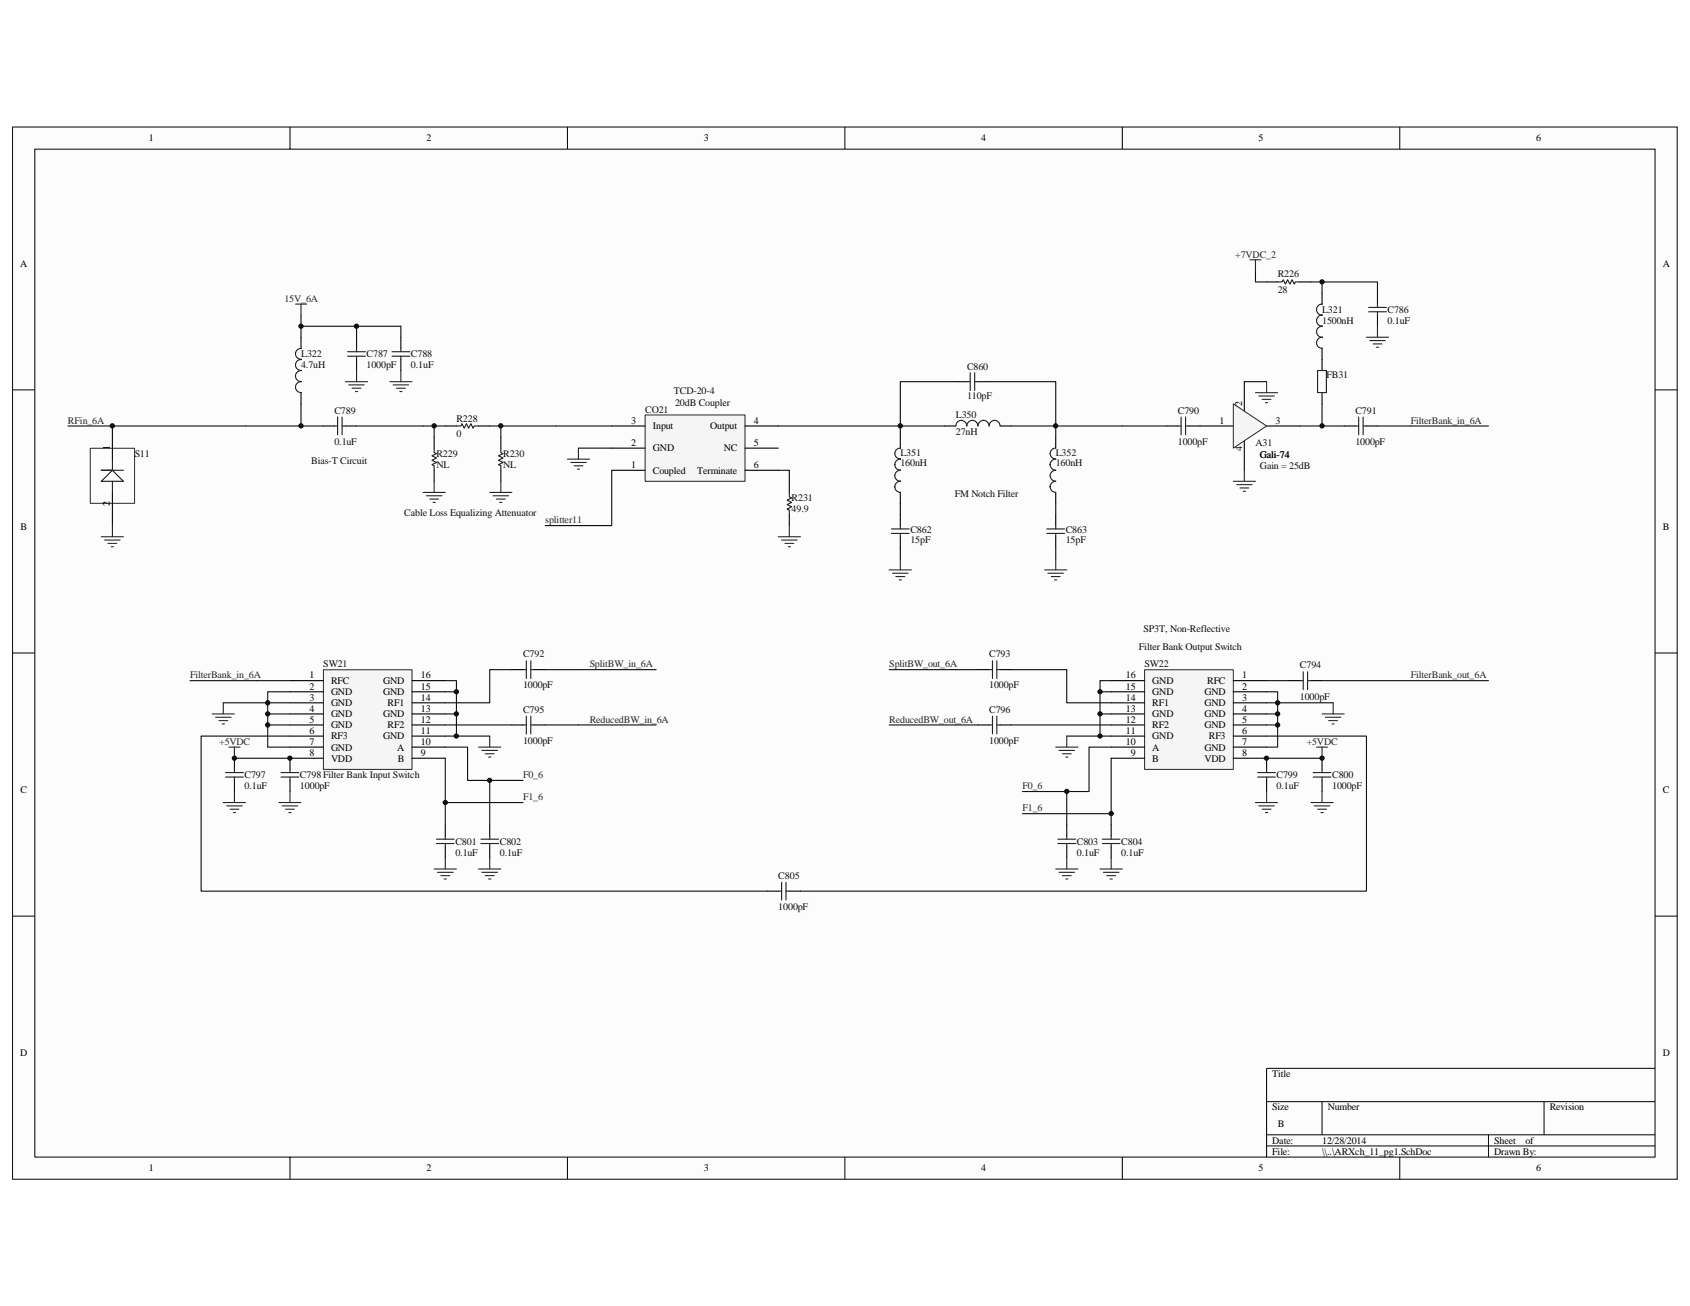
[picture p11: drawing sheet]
<svg xmlns="http://www.w3.org/2000/svg" width="279mm" height="216mm" viewBox="0 0 279 216" stroke-linecap="round" stroke-linejoin="round" font-family="sans-serif">
<path d="M2.1 21h275.2v173.9h-275.2z" fill="#fcfcfc"/>
<path d="M2.1 21h275.2v173.9h-275.2z" fill="none" stroke="#000" stroke-width=".17"/>
<path d="M5.8 24.7h267.8v166.6h-267.8z" fill="#fcfcfc"/>
<g fill="none" stroke="#000" stroke-width=".17">
<path d="M5.8 24.7h267.8v166.6h-267.8zM47.9 21v3.6M93.8 21v3.6M139.7 21v3.6M185.5 21v3.6M231.4 21v3.6M2.1 64.5h3.6M273.6 64.5h3.7M2.1 107.9h3.6M273.6 107.9h3.7M2.1 151.4h3.6M273.6 151.4h3.7"/>
<path d="M273.6 176.6h-64.2v14.7M47.9 191.3v3.6M93.8 191.3v3.6M139.7 191.3v3.6M185.5 191.3v3.6M209.4 182.1h64.2M209.4 187.6h64.2M209.4 189.4h64.2M218.6 182.1v5.5M231.4 191.3v3.6M246.1 187.6v3.7M255.3 182.1v5.5"/>
</g>
<g fill="none" stroke="#0e0e0e" stroke-width=".18">
<path d="M49.8 52.1v3.7M49.8 53.9h16.5v1.9M58.9 53.9v1.9M207.6 44.8v1.8h1.8M216.7 46.6h11v1.8M218.6 46.6v1.8M49.8 70.4h3.6M49.8 66.8v3.6h-38.6M58.9 70.4h14.7M71.8 70.4v1.8M81 70.4h1.8v1.8M82.8 70.4h18.3"/>
<path d="M95.6 74.1h5.5M128.7 77.7h1.8v1.9M214.9 70.4h7.3M218.6 66.8v3.6M227.7 70.4h18.4"/>
</g>
<g fill="none" stroke="#000" stroke-width=".18">
<path d="M49.8 55.8v1.8M58.9 55.8v1.8M58.9 59.4v1.9M66.3 55.8v1.8M66.3 59.4v1.9M209.4 46.6h1.8M214.9 46.6h1.8M218.6 48.4v1.9M218.6 57.6v3.7M227.7 48.4v1.9M227.7 52.1v1.8M49.8 64.9v1.9"/>
<path d="M53.4 70.4h1.9M57.1 70.4h1.8M71.8 72.2v1.9M71.8 77.7v1.9M73.6 70.4h1.9M79.1 70.4h1.9M82.8 72.2v1.9M82.8 77.7v1.9M130.5 79.6v1.8M192.9 70.4h1.8M196.6 70.4h1.8M218.6 64.9v1.9"/>
<path d="M222.2 70.4h1.9M225.9 70.4h1.8M130.5 85.1v1.8"/>
</g>
<g fill="none" stroke="#1c1c1c" stroke-width=".18">
<path d="M49.8 59.4a.9 .9 0 0 0-.9 .9 .9 .9 0 0 0 .9 .9v.1a.9 .9 0 0 0-.9 .9 .9 .9 0 0 0 .9 .9M49.8 57.6a.9 .9 0 0 0-.9 .9 .9 .9 0 0 0 .9 .9M57.5 58.9h2.9M57.5 58.1h2.9M58.9 57.6v.5M58.9 58.9v.5M64.8 58.9h3M64.8 58.1h3M66.3 57.6v.5M66.3 58.9v.5M211.2 46.6h.8l.2-.4 .3 .8 .4-.8 .4 .8 .3-.8 .4 .8 .2-.4h.7M218.6 53.9a.9 .9 0 0 0-.9 1v-.1a.9 .9 0 0 0 .9 1 .91 .91 0 0 0-.9 .9 .91 .91 0 0 0 .9 .9"/>
<path d="M218.6 50.3a.9 .9 0 0 0-.9 .9 .9 .9 0 0 0 .9 .9 .91 .91 0 0 0-.9 .9 .91 .91 0 0 0 .9 .9M226.3 50.8h2.9M226.3 51.5h2.9M227.7 50.3v.5M227.7 51.5v.6M49.8 63.1a.9 .9 0 0 0-.9 .9 .9 .9 0 0 0 .9 .9M55.3 70.4h.5M55.8 68.9v3M56.6 70.4h.5M56.6 68.9v3M71.8 74.1v.7l.4 .2-.8 .4 .8 .3-.8 .4 .8 .4-.8 .3 .4 .2v.7M75.5 70.4h.7l.2-.4 .4 .8 .3-.8 .4 .8 .4-.8 .3 .8 .2-.4h.7"/>
<path d="M82.8 74.1v.7l.4 .2-.8 .4 .8 .3-.8 .4 .8 .4-.8 .3 .4 .2v.7M194.7 70.4h.6M195.3 68.9v3M196 70.4h.6M196 68.9v3M217.8 61.3h1.5v3.6h-1.5zM224.1 70.4h.5M224.6 68.9v3M225.4 70.4h.5M225.4 68.9v3M130.5 81.4v.7l.4 .2-.8 .4 .8 .4-.8 .3 .8 .4-.8 .3 .4 .2v.8"/>
</g>
<g fill="none" stroke="#262626" stroke-width=".18">
<path d="M206.7 42.9h1.8M207.6 42.9v1.9M225.9 55.8h3.7M226.5 56.3h2.5M227 56.9h1.5M227.6 57.4h.3M227.7 53.9v1.9M57.1 63.1h3.7M57.7 63.6h2.5M58.2 64.2h1.5M58.8 64.7h.3M58.9 61.3v1.8"/>
<path d="M64.5 63.1h3.6M65 63.6h2.6M65.6 64.2h1.4M66.1 64.7h.4M66.3 61.3v1.8M71.8 79.6v1.8M82.8 79.6v1.8M93.8 75.9h3.7M94.4 76.5h2.5M94.9 77h1.5M95.5 77.6h.3M95.6 74.1v1.8"/>
<path d="M70 81.4h3.6M70.5 82h2.6M71.1 82.5h1.4M71.6 83.1h.4M81 81.4h3.6M81.5 82h2.6M82.1 82.5h1.4M82.6 83.1h.4M128.7 88.7h3.6M129.2 89.3h2.6M129.8 89.8h1.4M130.3 90.4h.4"/>
<path d="M130.5 86.9v1.8"/>
</g>
<path d="M53.5 110.7h14.6v16.5h-14.6z" fill="#f5f5f5"/>
<path d="M53.5 110.7h14.6v16.5h-14.6z" fill="none" stroke="#262626" stroke-width=".17"/>
<g fill="none" stroke="#000" stroke-width=".18">
<path d="M47.9 112.5h5.5M47.9 114.4h5.5M47.9 116.2h5.5M47.9 118h5.5M47.9 119.8h5.5M68.1 112.5h5.5M68.1 114.4h5.5M68.1 116.2h5.5M68.1 118h5.5M68.1 119.8h5.5M84.6 119.8h1.9M84.6 110.7h1.9"/>
<path d="M88.3 119.8h1.8M88.3 110.7h1.8M38.8 125.3v1.9M38.8 129v1.9M47.9 129v1.9M47.9 121.7h5.5M47.9 123.5h5.5M53.4 125.3h-5.5v1.9M68.1 121.7h5.5M68.1 123.5h5.5M68.1 125.3h5.5M73.6 136.3v1.9"/>
<path d="M73.6 140v1.8M81 136.3v1.9M81 140v1.8M126.8 147.3h1.9M130.5 147.3h1.8"/>
</g>
<g fill="none" stroke="#0e0e0e" stroke-width=".18">
<path d="M31.4 112.5h16.5M36.9 116.2h7.4v1.8M44.3 119.8v3.7h3.6M44.3 118v1.8h3.6M44.3 118h3.6M47.9 114.4h-3.6v1.8h3.6M73.6 119.8h11M73.6 118h1.9v3.7M73.6 114.4h1.9v3.6M73.6 112.5h1.9v1.9M84.6 110.7h-3.6v5.5h-7.4M90.1 119.8h18.4"/>
<path d="M90.1 110.7h18.4M38.8 125.3h9.1M47.9 121.7h-14.6v25.6h93.5M73.6 123.5h3.7v5.5h9.2M73.6 121.7h7.4M73.6 125.3v11M73.6 132.7h12.9M81 129v7.3"/>
</g>
<g fill="none" stroke="#1c1c1c" stroke-width=".18">
<path d="M86.5 110.7h.5M86.5 119.8h.5M87 109.2v3M87 118.4v2.9M87.8 110.7h.5M87.8 119.8h.5M87.8 109.2v3M87.8 118.4v2.9M37.3 128.5h2.9M37.3 127.7h2.9M38.8 127.2v.5M38.8 128.5v.5"/>
<path d="M46.5 128.5h2.9M46.5 127.7h2.9M47.9 127.2v.5M47.9 128.5v.5M72.2 139.4h2.9M72.2 138.7h2.9M73.6 138.2v.5M73.6 139.4v.6M79.5 139.4h2.9M79.5 138.7h2.9M81 138.2v.5M81 139.4v.6"/>
<path d="M128.7 147.3h.5M129.2 145.9v2.9M129.9 147.3h.6M129.9 145.9v2.9"/>
</g>
<g fill="none" stroke="#262626" stroke-width=".18">
<path d="M35.1 118h3.7M35.6 118.6h2.6M36.2 119.1h1.5M36.7 119.7h.4M36.9 116.2v1.8M36.9 132.7h3.7M37.5 133.2h2.5M37.8 123.5h1.9M38 133.8h1.5M38.6 134.3h.3M38.8 123.5v1.8M38.8 130.9v1.8"/>
<path d="M46.1 132.7h3.7M46.7 133.2h2.5M47.2 133.8h1.5M47.8 134.3h.3M47.9 130.9v1.8M79.1 123.5h3.7M79.7 124.1h2.6M80.2 124.6h1.5M80.8 125.2h.4M81 121.7v1.8M71.8 143.7h3.7M72.3 144.2h2.6"/>
<path d="M72.9 144.8h1.5M73.4 145.3h.4M73.6 141.8v1.9M79.1 143.7h3.7M79.7 144.2h2.6M80.2 144.8h1.5M80.8 145.3h.4M81 141.8v1.9"/>
</g>
<path d="M189.3 110.7h14.6v16.5h-14.6z" fill="#f5f5f5"/>
<path d="M189.2 110.7h14.7v16.5h-14.7z" fill="none" stroke="#262626" stroke-width=".17"/>
<g fill="none" stroke="#000" stroke-width=".18">
<path d="M198.4 70.4h5.5M205.7 63.1v5.5M205.7 72.2v5.5M209.4 70.4h5.5M161.7 119.8h1.8M161.7 110.7h1.8M165.4 119.8h1.8M165.4 110.7h1.8M183.7 112.5h5.5M183.7 114.4h5.5M183.7 116.2h5.5M183.7 118h5.5"/>
<path d="M183.7 119.8h5.5M203.9 112.5h5.5M203.9 114.4h5.5M203.9 116.2h5.5M203.9 118h5.5M203.9 119.8h5.5M213.1 112.5h1.8M216.7 112.5h1.9M176.4 136.3v1.9M176.4 140v1.8M183.7 136.3v1.9M183.7 140v1.8"/>
<path d="M183.7 121.7h5.5M183.7 123.5h5.5M183.7 125.3h5.5M203.9 121.7h5.5M203.9 123.5h5.5M203.9 125.3h5.5v1.9M209.4 129v1.9M218.6 125.3v1.9M218.6 129v1.9"/>
</g>
<g fill="none" stroke="#1c1c1c" stroke-width=".18">
<path d="M163.5 110.7h.6M163.5 119.8h.6M164.1 109.2v3M164.1 118.4v2.9M164.8 110.7h.6M164.8 119.8h.6M164.8 109.2v3M164.8 118.4v2.9M214.9 112.5h.6M215.5 111.1v2.9M216.2 112.5h.5M216.2 111.1v2.9"/>
<path d="M174.9 139.4h2.9M174.9 138.7h2.9M176.4 138.2v.5M176.4 139.4v.6M182.2 138.7h3M182.2 139.4h3M183.7 138.2v.5M183.7 139.4v.6M207.9 127.7h3M207.9 128.5h3M209.4 127.2v.5M209.4 128.5v.5"/>
<path d="M217.1 127.7h2.9M217.1 128.5h2.9M218.6 127.2v.5M218.6 128.5v.5"/>
</g>
<g fill="none" stroke="#0e0e0e" stroke-width=".18">
<path d="M147 110.7h14.7M147 119.8h14.7M167.2 110.7h9.2v5.5h7.3M167.2 119.8h16.5M181.9 114.4h1.8M181.9 118h1.8M183.7 112.5h-1.8v9.2h1.8M209.4 114.4h1.8v3.6h-1.8M209.4 112.5h3.7M209.4 116.2h11M211.2 118v1.8h-1.8M211.2 119.8v3.7h-1.8"/>
<path d="M218.6 112.5h27.5M176.4 130.9v5.4M176.4 121.7h5.5M183.7 125.3v9.2h-14.7M183.7 123.5h-3.7v7.4h-11M183.7 134.5v1.8M209.4 121.7h16.5v25.6h-93.6M209.4 125.3h9.2"/>
</g>
<g fill="none" stroke="#262626" stroke-width=".18">
<path d="M48.9 50.3h1.8M49.8 50.3v1.8M218.6 118h3.6M219.1 118.6h2.6M219.7 119.1h1.4M220.2 119.7h.4M220.4 116.2v1.8M174.5 123.5h3.7M175.1 124.1h2.6M175.6 124.6h1.5M176.2 125.2h.4M176.4 121.7v1.8"/>
<path d="M207.6 132.7h3.6M208.1 133.2h2.6M208.7 133.8h1.4M209.2 134.3h.4M209.4 130.9v1.8M216.7 132.7h3.7M217.3 133.2h2.6M217.7 123.5h1.8M217.8 133.8h1.5M218.4 134.3h.4M218.6 130.9v1.8M218.6 123.5v1.8"/>
<path d="M174.5 143.7h3.7M175.1 144.2h2.6M175.6 144.8h1.5M176.2 145.3h.4M176.4 141.8v1.9M181.9 143.7h3.6M182.4 144.2h2.6M183 144.8h1.4M183.5 145.3h.4M183.7 141.8v1.9"/>
</g>
<path d="M203.9 66.8l5.5 3.6-5.5 3.7z" fill="#f5f5f5" stroke="#262626" stroke-width=".17"/>
<path d="M203.9 79.6h3.7M205.7 77.7v1.9M207.6 64.9h3.6M208.1 65.5h2.6M208.7 66h1.4M209.2 66.6h.4M209.4 63.1v1.8M204.4 80.1h2.6M205 80.7h1.5M205.5 81.2h.4" fill="none" stroke="#262626" stroke-width=".18"/>
<path d="M185.5 70.4h7.4M205.7 63.1h3.7" fill="none" stroke="#0e0e0e" stroke-width=".18"/>
<path d="M106.7 68.6h16.5v11h-16.5z" fill="#f5f5f5"/>
<path d="M14.9 74.1h7.3v9.1h-7.3zM106.7 68.6h16.5v11h-16.5z" fill="none" stroke="#262626" stroke-width=".17"/>
<g fill="none" stroke="#000" stroke-width=".18">
<path d="M18.6 70.4v5.5M101.1 70.4h5.5M101.1 74.1h5.5M101.1 77.7h5.5M123.2 70.4h5.5M123.2 74.1h5.5M123.2 77.7h5.5M148.8 72.2v1.9M156.2 70.4h1.8M158 63.1h1.9M161.7 63.1h1.8M165.4 70.4h1.8"/>
<path d="M174.5 72.2v1.9M18.6 81.4v5.5M148.8 81.4v1.8M148.8 85.1v1.8M148.8 88.7v1.9M174.5 81.4v1.8M174.5 85.1v1.8M174.5 88.7v1.9"/>
</g>
<g fill="none" stroke="#1c1c1c" stroke-width=".18">
<path d="M18.6 75.9v1.8l-1.9 1.9h3.7l-1.8-1.9h-1.9h3.7M18.6 79.6v1.8M148.8 75.9h.1a.9 .9 0 0 0-1 .9 .9 .9 0 0 0 1 .9 .9 .9 0 0 0-1 .9 .9 .9 0 0 0 1 .9v.1a.9 .9 0 0 0-1 .9 .9 .9 0 0 0 1 .9h-.1M148.8 74.1h.1a.89 .89 0 0 0-1 .9 .89 .89 0 0 0 1 .9h-.1M159.8 70.4a.9 .9 0 0 0-.9-.9 .9 .9 0 0 0-.9 .9M159.9 63.1h.5M160.4 61.6v3M161.1 63.1h.6M161.1 61.6v3M163.5 70.4a.92 .92 0 0 0-.9-.9 .95 .95 0 0 0-.9 .9 .91 .91 0 0 0-.9-.9 .91 .91 0 0 0-.9 .9M165.3 70.4a.9 .9 0 0 0-.9-.9 .9 .9 0 0 0-.9 .9M174.5 75.9a.92 .92 0 0 0-.9 .9 .99 .99 0 0 0 .9 .9 .91 .91 0 0 0-.9 1 .91 .91 0 0 0 .9 .9 .92 .92 0 0 0-.9 .9 .92 .92 0 0 0 .9 .9"/>
<path d="M174.5 74.1a.89 .89 0 0 0-.9 .9 .89 .89 0 0 0 .9 .9M147.4 88.2h2.9M147.4 87.4h2.9M148.8 86.9v.5M148.8 88.2v.5M173.1 88.2h2.9M173.1 87.4h2.9M174.5 86.9v.5M174.5 88.2v.5"/>
</g>
<g fill="none" stroke="#262626" stroke-width=".18">
<path d="M16.7 88.7h3.7M17.3 89.3h2.6M17.8 89.8h1.5M18.4 90.4h.4M18.6 86.9v1.8M147 94.2h3.7M147.6 94.8h2.5M148.1 95.3h1.5M148.7 95.9h.3M148.8 92.4v1.8M172.7 94.2h3.7M173.2 94.8h2.6"/>
<path d="M173.8 95.3h1.5M174.3 95.9h.4M174.5 92.4v1.8"/>
</g>
<path d="M101.1 77.7v9.2h-11M156.2 70.4h-7.4v1.8M158 63.1h-9.2v7.3h-20.1M163.5 63.1h11v7.3h11M167.2 70.4h7.3v1.8M148.8 83.2v1.9M148.8 90.6v1.8M174.5 83.2v1.9M174.5 90.6v1.8" fill="none" stroke="#0e0e0e" stroke-width=".18"/>
<g fill="#0e0e0e" stroke="#0e0e0e" stroke-width=".17">
<circle cx="18.6" cy="70.4" r=".36"/>
<circle cx="38.8" cy="125.3" r=".36"/>
<circle cx="44.3" cy="119.8" r=".36"/>
<circle cx="44.3" cy="118" r=".36"/>
<circle cx="44.3" cy="116.2" r=".36"/>
<circle cx="47.9" cy="125.3" r=".35"/>
<circle cx="49.8" cy="70.4" r=".36"/>
<circle cx="49.8" cy="53.9" r=".36"/>
<circle cx="58.9" cy="53.9" r=".35"/>
<circle cx="71.8" cy="70.4" r=".36"/>
<circle cx="73.6" cy="132.7" r=".36"/>
<circle cx="75.4" cy="121.7" r=".35"/>
<circle cx="75.4" cy="118" r=".35"/>
<circle cx="75.4" cy="114.4" r=".35"/>
<circle cx="80.9" cy="129" r=".35"/>
<circle cx="82.8" cy="70.4" r=".36"/>
<circle cx="148.8" cy="70.4" r=".36"/>
<circle cx="174.5" cy="70.4" r=".36"/>
<circle cx="176.4" cy="130.8" r=".36"/>
<circle cx="181.9" cy="121.7" r=".35"/>
<circle cx="181.9" cy="118" r=".35"/>
<circle cx="181.9" cy="114.4" r=".35"/>
<circle cx="183.7" cy="134.5" r=".36"/>
<circle cx="209.4" cy="125.3" r=".35"/>
<circle cx="211.2" cy="119.8" r=".36"/>
<circle cx="211.2" cy="118" r=".35"/>
<circle cx="211.2" cy="116.2" r=".36"/>
<circle cx="218.6" cy="125.3" r=".36"/>
<circle cx="218.6" cy="70.4" r=".36"/>
<circle cx="218.6" cy="46.6" r=".36"/>
</g>
<g font-size="1.7">
<text x="24.6" y="23.3">1</text>
<text x="70.5" y="23.3">2</text>
<text x="116.4" y="23.3">3</text>
<text x="162.2" y="23.3">4</text>
<text x="208.1" y="23.3">5</text>
<text x="254" y="23.3">6</text>
<text x="3.3" y="44.2">A</text>
<text x="274.9" y="44.2">A</text>
<text x="104.4" y="70">3</text>
<text x="107.9" y="71">Input</text>
<text x="117.4" y="71">Output</text>
<text x="124.6" y="70">4</text>
<text x="201.6" y="70">1</text>
<text x="205.3" y="67.1" transform="rotate(-90 205.3 67.1)">2</text>
<text x="210.9" y="70">3</text>
<text x="18.2" y="74.4" transform="rotate(-90 18.2 74.4)">1</text>
<text x="104.4" y="73.7">2</text>
<text x="104.4" y="77.4">1</text>
<text x="107.9" y="74.6">GND</text>
<text x="119.7" y="74.6">NC</text>
<text x="124.6" y="73.7">5</text>
<text x="124.6" y="77.4">6</text>
<text x="205.3" y="74.5" transform="rotate(-90 205.3 74.5)">4</text>
<text x="18.2" y="83.7" transform="rotate(-90 18.2 83.7)">2</text>
<text x="107.9" y="78.3">Coupled</text>
<text x="115.3" y="78.3">Terminate</text>
<text x="3.4" y="87.7">B</text>
<text x="274.9" y="87.7">B</text>
<text x="51.2" y="112.2">1</text>
<text x="54.7" y="113.1">RFC</text>
<text x="63.4" y="113.1">GND</text>
<text x="69.6" y="112.2">16</text>
<text x="186.1" y="112.2">16</text>
<text x="190.5" y="113.1">GND</text>
<text x="199.6" y="113.1">RFC</text>
<text x="205.4" y="112.2">1</text>
<text x="51.2" y="114">2</text>
<text x="51.2" y="115.8">3</text>
<text x="51.2" y="117.7">4</text>
<text x="51.2" y="119.5">5</text>
<text x="54.7" y="114.9">GND</text>
<text x="54.7" y="116.8">GND</text>
<text x="54.7" y="118.6">GND</text>
<text x="63.4" y="118.6">GND</text>
<text x="63.4" y="114.9">GND</text>
<text x="64.1" y="116.8">RF1</text>
<text x="69.6" y="119.5">12</text>
<text x="69.6" y="115.8">14</text>
<text x="69.6" y="117.7">13</text>
<text x="69.6" y="114">15</text>
<text x="186.1" y="119.5">12</text>
<text x="186.1" y="117.7">13</text>
<text x="186.1" y="115.8">14</text>
<text x="186.1" y="114">15</text>
<text x="190.5" y="118.6">GND</text>
<text x="190.5" y="116.8">RF1</text>
<text x="190.5" y="114.9">GND</text>
<text x="199.1" y="114.9">GND</text>
<text x="199.1" y="116.8">GND</text>
<text x="199.1" y="118.6">GND</text>
<text x="205.4" y="114">2</text>
<text x="205.4" y="115.8">3</text>
<text x="205.4" y="117.7">4</text>
<text x="205.4" y="119.5">5</text>
<text x="51.2" y="121.3">6</text>
<text x="51.2" y="123.1">7</text>
<text x="51.2" y="125">8</text>
<text x="54.7" y="120.4">GND</text>
<text x="54.7" y="122.2">RF3</text>
<text x="54.7" y="124.1">GND</text>
<text x="54.7" y="125.9">VDD</text>
<text x="63.4" y="122.2">GND</text>
<text x="64.1" y="120.4">RF2</text>
<text x="65.7" y="124.1">A</text>
<text x="65.8" y="125.9">B</text>
<text x="69.6" y="123.1">10</text>
<text x="69.6" y="125">9</text>
<text x="69.6" y="121.3">11</text>
<text x="186.1" y="123.1">10</text>
<text x="186.1" y="121.3">11</text>
<text x="186.9" y="125">9</text>
<text x="190.5" y="125.9">B</text>
<text x="190.5" y="124.1">A</text>
<text x="190.5" y="122.2">GND</text>
<text x="190.5" y="120.4">RF2</text>
<text x="199.1" y="120.4">GND</text>
<text x="199.1" y="124.1">GND</text>
<text x="199.1" y="125.9">VDD</text>
<text x="199.9" y="122.2">RF3</text>
<text x="205.4" y="121.3">6</text>
<text x="205.4" y="123.1">7</text>
<text x="205.4" y="125">8</text>
<text x="3.4" y="131.1">C</text>
<text x="274.9" y="131.1">C</text>
<text x="3.3" y="174.6">D</text>
<text x="210.3" y="178.1">Title</text>
<text x="274.9" y="174.6">D</text>
<text x="210.3" y="183.6">Size</text>
<text x="219.5" y="183.6">Number</text>
<text x="256.2" y="183.6">Revision</text>
<text x="210.3" y="189.1">Date:</text>
<text x="210.3" y="190.9">File:</text>
<text x="211.2" y="186.3">B</text>
<text x="218.6" y="190.9">\\..\ARXch_11_pg1.SchDoc</text>
<text x="218.6" y="189.1">12/28/2014</text>
<text x="247" y="190.9">Drawn By:</text>
<text x="247" y="189.1">Sheet</text>
<text x="252.2" y="189.1">of</text>
<text x="24.6" y="193.7">1</text>
<text x="70.5" y="193.7">2</text>
<text x="116.4" y="193.7">3</text>
<text x="162.2" y="193.7">4</text>
<text x="208.1" y="193.7">5</text>
<text x="254" y="193.7">6</text>
</g>
<g font-size="1.7" fill="#262626">
<text x="204.2" y="42.6">+7VDC_2</text>
<text x="47" y="49.9">15V_6A</text>
<text x="11.2" y="70">RFin_6A</text>
<text x="233.3" y="70">FilterBank_in_6A</text>
<text x="90.1" y="86.5">splitter11</text>
<text x="31.4" y="112.2">FilterBank_in_6A</text>
<text x="97.5" y="110.3">SplitBW_in_6A</text>
<text x="147" y="110.3">SplitBW_out_6A</text>
<text x="233.3" y="112.2">FilterBank_out_6A</text>
<text x="97.5" y="119.5">ReducedBW_in_6A</text>
<text x="147" y="119.5">ReducedBW_out_6A</text>
<text x="36.2" y="123.1">+5VDC</text>
<text x="216" y="123.1">+5VDC</text>
<text x="86.5" y="128.7">F0_6</text>
<text x="169" y="130.5">F0_6</text>
<text x="86.5" y="132.3">F1_6</text>
<text x="169" y="134.1">F1_6</text>
</g>
<g font-size="1.7" fill="#0e0e0e">
<text x="211.2" y="45.9">R226</text>
<text x="211.2" y="48.5">28</text>
<text x="218.6" y="53.6">1500nH</text>
<text x="218.6" y="51.7">L321</text>
<text x="229.4" y="51.7">C786</text>
<text x="229.4" y="53.6">0.1uF</text>
<text x="49.8" y="59.1">L322</text>
<text x="60.6" y="59.1">C787</text>
<text x="67.9" y="59.1">C788</text>
<text x="49.8" y="60.9">4.7uH</text>
<text x="60.6" y="60.9">1000pF</text>
<text x="67.9" y="60.9">0.1uF</text>
<text x="111.4" y="65.1">TCD-20-4</text>
<text x="159.9" y="61.1">C860</text>
<text x="219.3" y="62.5">FB31</text>
<text x="55.3" y="68.4">C789</text>
<text x="75.5" y="69.7">R228</text>
<text x="106.7" y="68.2">CO21</text>
<text x="111.6" y="67.1">20dB Coupler</text>
<text x="158" y="69.1">L350</text>
<text x="158" y="71.9">27nH</text>
<text x="159.9" y="66">110pF</text>
<text x="194.7" y="68.4">C790</text>
<text x="224.1" y="68.4">C791</text>
<text x="22.3" y="75.5">S11</text>
<text x="51.4" y="76.6">Bias-T Circuit</text>
<text x="55.3" y="73.5">0.1uF</text>
<text x="72.2" y="77.4">NL</text>
<text x="72.2" y="75.5">R229</text>
<text x="75.5" y="72.2">0</text>
<text x="83.2" y="75.5">R230</text>
<text x="83.2" y="77.4">NL</text>
<text x="148.9" y="77">160nH</text>
<text x="148.9" y="75.4">L351</text>
<text x="174.5" y="77">160nH</text>
<text x="174.5" y="75.4">L352</text>
<text x="194.7" y="73.5">1000pF</text>
<text x="207.6" y="73.7">A31</text>
<text x="208.3" y="75.7">Gali-74</text>
<text x="208.3" y="77.6">Gain = 25dB</text>
<text x="224.1" y="73.5">1000pF</text>
<text x="130.9" y="82.9">R231</text>
<text x="157.8" y="82.1">FM Notch Filter</text>
<text x="66.8" y="85.2">Cable Loss Equalizing Attenuator</text>
<text x="130.9" y="84.7">49.9</text>
<text x="150.5" y="89.8">15pF</text>
<text x="150.5" y="88.2">C862</text>
<text x="176.2" y="89.8">15pF</text>
<text x="176.2" y="88.2">C863</text>
<text x="188.3" y="107.4">Filter Bank Output Switch</text>
<text x="189" y="104.5">SP3T, Non-Reflective</text>
<text x="53.4" y="110.3">SW21</text>
<text x="86.5" y="113.8">1000pF</text>
<text x="86.5" y="108.7">C792</text>
<text x="163.5" y="113.8">1000pF</text>
<text x="163.5" y="108.7">C793</text>
<text x="189.2" y="110.3">SW22</text>
<text x="214.9" y="110.5">C794</text>
<text x="86.5" y="117.8">C795</text>
<text x="163.5" y="117.8">C796</text>
<text x="214.9" y="115.7">1000pF</text>
<text x="86.5" y="123">1000pF</text>
<text x="163.5" y="123">1000pF</text>
<text x="40.4" y="128.7">C797</text>
<text x="40.4" y="130.5">0.1uF</text>
<text x="49.6" y="130.5">1000pF</text>
<text x="49.6" y="128.7">C798 Filter Bank Input Switch</text>
<text x="211.1" y="130.5">0.1uF</text>
<text x="211.1" y="128.7">C799</text>
<text x="220.2" y="130.5">1000pF</text>
<text x="220.2" y="128.7">C800</text>
<text x="75.3" y="141.5">0.1uF</text>
<text x="75.3" y="139.6">C801</text>
<text x="82.6" y="139.6">C802</text>
<text x="82.6" y="141.5">0.1uF</text>
<text x="178" y="141.5">0.1uF</text>
<text x="178" y="139.6">C803</text>
<text x="185.4" y="139.6">C804</text>
<text x="185.4" y="141.5">0.1uF</text>
<text x="128.7" y="145.3">C805</text>
<text x="128.7" y="150.4">1000pF</text>
</g>
</svg>
